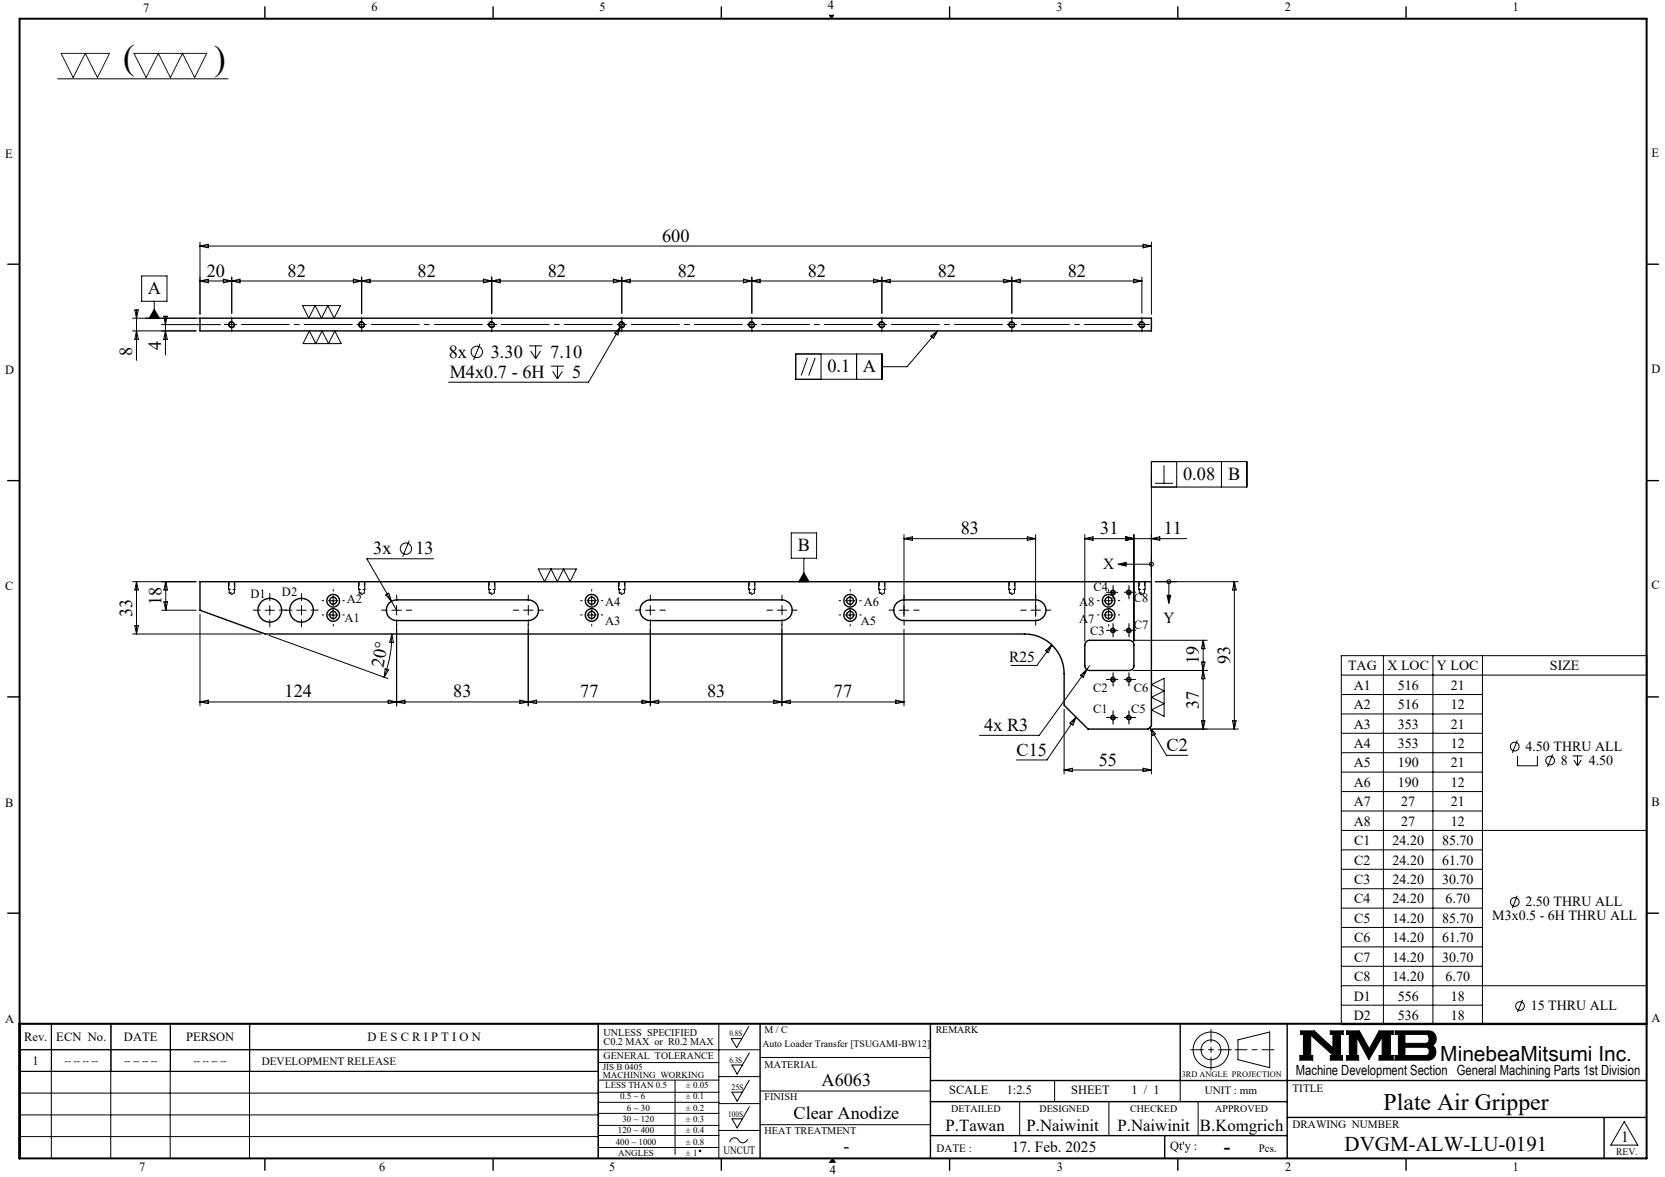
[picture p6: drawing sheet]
<svg xmlns="http://www.w3.org/2000/svg" width="420mm" height="297mm" viewBox="0 0 420 297" stroke-linecap="round" stroke-linejoin="round" font-family="sans-serif">
<g fill="none" stroke="#000" stroke-width=".25">
<path d="M14.5 19.9h43M209.2 3.8h1.1l-.6 .9zM34 78.2h.9l-.5 2.1zM34.4 78.2v12.7M35.7 69.6h6.4v6.4h-6.4zM38.9 78.1l1.3 2.2h-2.6zM38.9 76v4.3M41.3 79.8h.9l-.5 2.1zM41.7 79.8v9.7M50.4 70.9l2.1-.5v1zM50.4 70.9h172.1M50.4 61.1v18.2"/>
<path d="M50.4 62.1h240M50.4 62.1l2.1-.5v.9zM56.3 70.4l2.2 .5-2.2 .5zM58.5 69.9v9.2M58.5 70.9l2-.5v1zM76.3 77.1h9.6l-1.6 3.2-1.6-3.2-1.6 3.2-1.6-3.2-1.6 3.2zM89.1 70.4l2.1 .5-2.1 .5zM91.2 69.9v9.2M91.2 70.9l2.1-.5v1zM122 70.4l2 .5-2 .5zM124 69.9v9.2M124 70.9l2.2-.5v1z"/>
<path d="M154.7 70.4l4.3 1v-1l-4.3 1zM156.8 69.9v9.2M187.5 70.4l2.2 .5-2.2 .5zM189.7 69.9v9.2M189.7 70.9l2-.5v1zM220.3 70.4l2.2 .5-2.2 .5zM222.5 69.9v9.2M222.5 70.9h32.7M222.5 70.9l2-.4v.9zM253.2 70.5l2 .4-2 .5zM255.2 70.9h32.8M255.2 69.9v9.2"/>
<path d="M255.2 70.9l2.2-.5v1zM286 70.4l2 .5-2 .5zM288 69.9v9.2M288.4 61.6l2 .5-2 .4zM290.4 61.1v18.2M33.4 83.5h16.1M33.4 80.3h17M34.4 83.5l.5 2.1h-.9zM40.7 81.9h14.9M41.7 83.5l.5 2.1h-.9zM58.7 81.1a.81 .81 0 0 0-1 .6 .81 .81 0 0 0 .5 1 .81 .81 0 0 0 1-.6M78 83.5l1.7 3.2 1.5-3.2 1.7 3.2 1.6-3.2 1.5 3.2h-9.6z"/>
<path d="M90 81.9h2.4M91.2 80.7v2.4M91.4 81.1a.8 .8 0 0 0-.9 .6 .8 .8 0 0 0 .5 1 .8 .8 0 0 0 1-.6M121.1 86.7l-1.6 4.1M124.2 81.1a.8 .8 0 0 0-.9 .6 .8 .8 0 0 0 .5 1 .8 .8 0 0 0 1-.6M133.5 87.3h3.2M133.9 88.6l1.2 1.9M135.1 87.3v3.2M136.3 88.6l-1.2 1.9M139 92.4h3.3M139.4 93.7l1.2 1.9M140.6 92.4v3.2"/>
<path d="M141.9 93.7l-1.3 1.9M156.5 82.5l-8.1 13.9h-35.2M156.5 82.5l-.6 2-.8-.4zM157.1 81.1a.81 .81 0 0 0-1 .6 .81 .81 0 0 0 .5 1 .81 .81 0 0 0 1-.6M157.2 81.3l-.7 1.2M189.9 81.1a.81 .81 0 0 0-1 .6 .81 .81 0 0 0 .5 1 .81 .81 0 0 0 1-.6M200.7 89.3h21.8v6.4h-21.8zM203.7 90.3l-1.6 4.5M205.6 90.3l-1.6 4.5M207.1 89.3v6.4M216.1 89.3v6.4M222.6 81.1a.8 .8 0 0 0-.9 .6 .8 .8 0 0 0 .5 1 .8 .8 0 0 0 1-.6"/>
<path d="M234.8 84.8l1.7-1.3-1 1.9zM236.5 83.5l-7.7 9h-6.3M255.4 81.1a.8 .8 0 0 0-.9 .6 .8 .8 0 0 0 .5 1 .8 .8 0 0 0 1-.6M288.3 81.1a.8 .8 0 0 0-1 .6 .8 .8 0 0 0 .5 1 .8 .8 0 0 0 1-.6M293.6 117.4v4.6M296.8 116.5v6.4M308.1 116.5v6.4M103.2 136.4l-1.6 4.1M199.6 134.5h6.4v6.4h-6.4zM228 135.9h33.2M228 134.9v20.7M228 135.9l2.2-.4v.8z"/>
<path d="M259.2 135.5l2 .4-2 .4zM261.2 134.9v20.7M273.6 135.9h25.7M273.6 134.9v26.9M273.6 135.9l2.1-.4v.8zM284 135.5l2 .4-2 .4zM286 134.9v26.9M290.4 122.9h24.1v-6.4h-24.1v30.3M290.4 135.9l2.2-.4v.8zM291.4 122h4.5M33.4 146.8h16.1M33.4 160h32.5"/>
<path d="M34 157.9h.9l-.5 2.1zM34.4 146.8v13.2M34.4 146.8l.5 2.1h-.9zM40.8 154h8.7M41.3 151.9h1l-.5 2.1zM41.8 146.8l.5 2.1h-1zM41.8 146.8v7.2M50.4 155v23.1M57.6 146.8v2M59.2 146.8v2M66.9 154h2.4M68.1 152.8v2.4"/>
<path d="M74.9 154h2.4M76.1 152.8v2.4M82.8 155.2h2.4M82.8 151.6h2.4M84 150.4v2.4M84 154v2.4M90.5 146.8v2M92 146.8v2M97.3 150.1l.8-.4 .6 2zM98.8 160l.4 2.1h-.9zM98.8 160a32 32 0 0 1-1.9 10.9M98.8 154h2.4"/>
<path d="M100 157.6v20.5M100 152.8v2.4M109.4 141h-16.9l7.5 13M123.3 146.8v2M124.8 146.8v2M133.2 157.6v20.5M135.8 143.6h9.6l-1.6 3.2-1.6-3.2-1.6 3.2-1.6-3.2-1.6 3.2zM148.1 155.2h2.4M148.1 151.6h2.4M149.3 150.4v2.4M149.3 154v2.4M156 146.8v2"/>
<path d="M157.7 146.8v2M162.8 154h2.4M164 157.6v20.5M164 152.8v2.4M188.8 146.8v2M190.4 146.8v2M197.2 157.6v20.5M202.8 144.5l1.3 2.3h-2.6zM202.8 140.9v5.9M213.3 155.2h2.4M213.3 151.6h2.4M214.5 150.4v2.4"/>
<path d="M214.5 154v2.4M221.7 146.8v2M223.2 146.8v2M226.8 154h2.4M228 158.8v19.3M254.5 146.8v2M256 146.8v2M278.4 155.2h2.4M278.4 151.6h2.4M279.6 159.1h2.4M279.6 149.5h2.4M279.6 150.4v2.4"/>
<path d="M279.6 154v2.4M280.8 148.3v2.4M280.8 157.9v2.4M280.9 148.9a.61 .61 0 0 0-.7 .4 .61 .61 0 0 0 .4 .7 .61 .61 0 0 0 .7-.4M280.9 158.5a.6 .6 0 0 0-.7 .4 .6 .6 0 0 0 .4 .8 .6 .6 0 0 0 .7-.5M282 142.4l2.1-.5v.9zM284.1 142.4h6.3M284.9 148.9a.59 .59 0 0 0-.7 .4 .59 .59 0 0 0 .4 .7 .59 .59 0 0 0 .7-.4M284.9 158.5a.58 .58 0 0 0-.7 .4 .58 .58 0 0 0 .4 .7 .58 .58 0 0 0 .7-.4M287.2 146.8v2M288.9 146.8v2M291.4 146.8h21"/>
<path d="M294.4 150.2h.9l-.4 2.1zM294.9 146.8v3.4M311.4 146.8v37.2M311.4 146.8l.4 2.1h-.9zM50.4 177.1l2.1-.4v.8zM50.4 177.1h177.6M67.9 160.3l30 10.9M97.2 168.8l.8 .2-1.1 1.9zM97.9 176.7l2.1 .4-2.1 .4zM100 177.1l2.1-.4v.8zM131.1 176.7l2.1 .4-2.1 .4zM133.2 177.1l2.2-.4v.8z"/>
<path d="M162 176.7l2 .4-2 .4zM164 177.1l2.2-.4v.8zM195.2 176.7l2 .4-2 .4zM197.2 177.1l2.2-.4v.8zM226 176.7l2 .4-2 .4zM263.7 164.2l1.6-1.5-.9 2zM265.3 162.7l-3.8 5.2h-6.5M268.4 179v16.3M272.6 170.4l1.5-1.5-.8 2zM274.1 168.9l-12 16.7h-15M274.8 168l-.7 .9M279.6 171.4h2.4"/>
<path d="M280.8 170.2v2.4M280.8 179.9v2.4M280.9 170.9a.61 .61 0 0 0-.7 .4 .61 .61 0 0 0 .4 .7 .61 .61 0 0 0 .7-.4M284.9 170.9a.59 .59 0 0 0-.7 .4 .59 .59 0 0 0 .4 .7 .59 .59 0 0 0 .7-.4M285.9 169.2h18.6M285.9 161.6h18.6M290.4 172.8l3.3-1.6v9.6l-3.3-1.7 3.3-1.6-3.3-1.5 3.3-1.7zM303.1 167.1h.9l-.5 2.1zM303.5 161.6v22.4M303.5 169.2l.5 2.1h-.9zM303.5 161.6l.5 2.1h-.9zM338.3 165.4h77.1v93.1h-77.1z"/>
<path d="M338.3 175.3h35.6M338.3 170.4h77.1M349 165.4v93.1M361.5 165.4v93.1M373.9 165.4v93.1M268.4 194.3h22M268.4 194.3l2.1-.5v.9zM269.9 182.5l1.5-1.5-.7 2zM271.4 181l-7.3 10.8h-7.7M279.6 181.1h2.4M280.9 180.5a.61 .61 0 0 0-.7 .4 .61 .61 0 0 0 .4 .7 .61 .61 0 0 0 .7-.4M284.9 180.5a.59 .59 0 0 0-.7 .4 .59 .59 0 0 0 .4 .7 .59 .59 0 0 0 .7-.4"/>
<path d="M288.4 193.8l2 .5-2 .4zM290.1 183.6l1.4 1.6-.8 .4zM290.1 183.6l4.2 7h5.3M290.4 184.2v11.1M303.1 181.9h.9l-.5 2.1zM310.9 181.9h.9l-.4 2.1zM312.4 184h-21.7M338.3 180.2h35.6M338.3 185h35.6M338.3 189.9h35.6M338.3 194.8h35.6M338.3 199.7h35.6"/>
<path d="M382.7 186.8l-1.2 3.2M382.8 190.7v2.5h5v-2.5M391.7 190.4l-1.3 3.1M396.7 190.7h2.5M397 191.8l.9 1.4M397.9 190.7v2.5M398.9 191.8l-1 1.4M338.3 204.6h35.6M338.3 209.5h77.1M338.3 214.5h35.6M338.3 219.4h35.6M338.3 224.3h35.6"/>
<path d="M338.3 229.2h35.6M338.3 234h35.6M338.3 238.9h35.6M382.7 226l-1.2 3.2M12.9 258.3v34M13 258.3v12M27.9 258.3v34M28 258.3v12M42.9 258.3v34M43 258.3v12M62.9 258.3v34M63 258.3v12"/>
<path d="M150.9 258.3v34M181.3 258.3v34M188.9 259l-3.1 5.4-1.3-2.3h2.6M338.3 243.8h35.6M338.3 248.7h77.1M338.3 253.6h35.6M384.1 252.3l-1.3 3.1M4.9 264.9h186.8M4.9 275.8h146M5 270.3v-12h146v12l-146.1 .1M5 264.9h146M150.9 278.2h30.4"/>
<path d="M150.9 275.6h30.4M150.9 272.6h30.4M150.9 268.1h30.4M170.3 272.6v18.7M181.3 271.7h10.4M181.3 278.5h10.4M189 279.3l-3.1 5.3-1.3-2.3h2.7M189 265.7l-3.1 5.3-1.3-2.3h2.7M189 272.6l-3.1 5.3-1.3-2.3h2.7M191.7 266.8h43M191.7 275.3h43M257.2 278v8.6"/>
<path d="M266 272.7v5.3M279.7 278v8.6M297.7 272.7v5.3M302.2 278v8.6M312.3 262.4l8-2v9l-8-2zM328 260.1h3.5l4.7 4.3v-3.4h-.6v-.9h3.2v.9h-.7v5.3h.5v1.2h-3v-1.2h.7l-5.7-5.1v5.1h.6v1.2h-3.3v-1.2h.9v-5.3h-.8zM339.7 260.1h3.2l2.5 4.6 2.5-4.6h3.5v.9h-.7v5.3h.7v1.2h-3.5v-1.2h.8v-4.6l-3.4 5.7-3-5.7v4.6h.4v1.2h-3v-1.2h.7v-5.3h-.7zM351.9 260.1h8.4a1.97 1.97 0 0 1 1.9 1.5 1.97 1.97 0 0 1-.9 2.2 2.03 2.03 0 0 1 .8 2.2 2.03 2.03 0 0 1-1.8 1.5h-8.4v-1.2h.8v-5.3h-.8zM354.4 261h5.4l.6 .5v1.2l-.4 .5-.3 .1h-5.3zM354.4 264.3h5.4l.6 .4 .1 1a.79 .79 0 0 1-.8 .6h-5.3zM4.9 281.3h146M4.9 286.8h146"/>
<path d="M150.9 280.9h30.4M150.9 286.5h30.4M150.9 284h30.4M150.9 289.6h30.4M181.3 285.3h10.4M188.6 287.4a1.29 1.29 0 0 1-1.2 1 1.29 1.29 0 0 1-1.3-.9 1.14 1.14 0 0 0-1.3-.3 1.14 1.14 0 0 0-.7 1.1M191.7 283.8h43M210 292.3l.7 1M409.7 283l3.4 6h-6.8z"/>
<circle cx="120.3" cy="88.8" r="1.43"/>
<circle cx="102.4" cy="138.4" r="1.43"/>
<circle cx="290.4" cy="142.4" r=".5"/>
<circle cx="294.9" cy="146.8" r=".5"/>
<circle cx="382.1" cy="188.4" r="1.09"/>
<circle cx="391" cy="191.9" r="1.09"/>
<circle cx="382.1" cy="227.6" r="1.09"/>
<circle cx="383.4" cy="253.9" r="1.08"/>
<circle cx="305.5" cy="264.9" r="2.51"/>
<circle cx="305.5" cy="264.9" r="4.5"/>
<circle cx="176.6" cy="290.4" r=".2"/>
</g>
<path d="M311.6 264.9h9.7" fill="none" stroke="#000" stroke-width=".25" stroke-dasharray="15.2 1.3 1.3 1.3" stroke-dashoffset="12.3"/>
<path d="M305.5 259.8v10.2M300.4 264.9h10.2" fill="none" stroke="#000" stroke-width=".25" stroke-dasharray="15.2 1.3 1.3 1.3" stroke-dashoffset="12"/>
<g fill="none" stroke="#000" stroke-width=".35">
<path d="M66.8 1.7v3M124.4 1.7v3M182 1.7v3M239.5 1.7v3M297.1 1.7v3M354.7 1.7v3M1.9 66.7h3M415.4 66.7h3M50.4 80.3h240v3.2h-240zM1.9 121.3h3M415.4 121.3h3M50.4 146.8h240v36.4l-.8 .8h-15.1l-6.1-6v-8a10 10 0 0 0-10-10h-191.5l-16.5-6z"/>
<path d="M98.3 152l1.1-.6h.6h33.2a2.61 2.61 0 0 1 2.6 2.6 2.61 2.61 0 0 1-2.6 2.6h-33.2a2.61 2.61 0 0 1-2.4-1.7 2.61 2.61 0 0 1 .7-2.9zM162.3 152l1.1-.6h.6h33.2a2.61 2.61 0 0 1 2.6 2.6 2.61 2.61 0 0 1-2.6 2.6h-33.2a2.61 2.61 0 0 1-2.4-1.7 2.61 2.61 0 0 1 .7-2.9zM226.3 152l1.1-.6h.6h33.2a2.61 2.61 0 0 1 2.7 2.6 2.61 2.61 0 0 1-2.7 2.6h-33.2a2.61 2.61 0 0 1-2.4-1.7 2.61 2.61 0 0 1 .7-2.9zM1.9 175.9h3M274 161.9l.8-.3h10a1.2 1.2 0 0 1 1.2 1.2v5.2a1.2 1.2 0 0 1-1.2 1.2h-10a1.2 1.2 0 0 1-1.2-1.2v-5.2zM415.4 175.9h3M1.9 230.4h3M415.4 230.4h3M150.9 258.3v34M191.7 258.3v34M234.7 258.3v34M297.7 258.3v14.4"/>
<path d="M324.7 258.3v34M234.7 272.7h180.7M234.7 278h90M66.8 292.3v3M124.4 292.3v3M182 292.3v3M234.7 286.6h90M239.5 292.3v3M293.8 286.6v5.7M297.1 292.3v3M324.7 282h90.7M354.7 292.3v3"/>
<path d="M404.6 282v10.3"/>
<circle cx="58.4" cy="81.9" r=".67"/>
<circle cx="91.2" cy="81.9" r=".67"/>
<circle cx="124" cy="81.9" r=".66"/>
<circle cx="156.8" cy="81.9" r=".66"/>
<circle cx="189.6" cy="81.9" r=".67"/>
<circle cx="222.4" cy="81.9" r=".67"/>
<circle cx="255.3" cy="81.9" r=".67"/>
<circle cx="288" cy="81.9" r=".66"/>
<circle cx="68.1" cy="154" r="3"/>
<circle cx="76.1" cy="154" r="3"/>
<circle cx="84" cy="155.2" r=".9"/>
<circle cx="84" cy="151.6" r=".9"/>
<circle cx="84" cy="155.2" r="1.6"/>
<circle cx="84" cy="151.6" r="1.6"/>
<circle cx="149.2" cy="155.2" r="1.6"/>
<circle cx="149.2" cy="151.6" r="1.6"/>
<circle cx="149.2" cy="155.2" r=".91"/>
<circle cx="149.2" cy="151.6" r=".91"/>
<circle cx="214.4" cy="155.2" r="1.6"/>
<circle cx="214.4" cy="151.6" r="1.6"/>
<circle cx="214.4" cy="155.2" r=".91"/>
<circle cx="214.4" cy="151.6" r=".91"/>
<circle cx="279.6" cy="155.2" r=".91"/>
<circle cx="279.6" cy="151.6" r=".91"/>
<circle cx="279.6" cy="151.6" r="1.59"/>
<circle cx="279.6" cy="155.2" r="1.59"/>
<circle cx="280.8" cy="149.5" r=".5"/>
<circle cx="280.8" cy="159.1" r=".5"/>
<circle cx="284.8" cy="149.5" r=".5"/>
<circle cx="284.8" cy="159.1" r=".5"/>
<circle cx="280.8" cy="171.5" r=".51"/>
<circle cx="284.8" cy="171.5" r=".51"/>
<circle cx="280.8" cy="181.1" r=".5"/>
<circle cx="284.8" cy="181.1" r=".5"/>
</g>
<path d="M4.9 4.7h410.5v287.6h-410.5zM4.9 258.3h410.5" fill="none" stroke="#000" stroke-width=".5"/>
<path d="M210 292.3l-.7 1h1.4" fill="none" stroke="#00f" stroke-width=".25"/>
<g fill="#000">
<path d="M210 292.3l.7 1h-1.4z"/>
<path d="M209.2 3.8l.5 .9 .6-.9zM328 260.1v.9h.8v5.3h-.9v1.2h3.3v-1.2h-.6v-5.1l5.7 5.1h-.7v1.2h3v-1.2h-.5v-5.3h.7v-.9h-3.2v.9h.6v3.4l-4.7-4.3zM351.9 260.1v.9h.8v5.3h-.8v1.2h8.6l.7-.2 .6-.5 .4-.8v-.8l-.3-.8-.6-.6 .8-.8 .2-1.3-.5-.9-.5-.5-.6-.2zM354.4 264.3h5.4l.6 .4 .1 1-.6 .6h-5.5zM354.4 261l5.5 .1 .5 .5v1.1l-.3 .5-.3 .1h-5.4zM339.7 260.1v.9h.7v5.3h-.7v1.2h3v-1.2h-.4v-4.6l3 5.7 3.4-5.7v4.6h-.8v1.2h3.5v-1.2h-.7v-5.3h.7v-.9h-3.5l-2.5 4.6-2.5-4.6z" fill-rule="evenodd"/>
</g>
<path d="M15.4 13.5h12.2l-3 6.1-3.1-6.1-3 6.1zM33.8 13.5h18.3l-3 6.1-3.1-6.1-3 6.1-3.1-6.1-3 6.1z" fill="none" stroke="#191924" stroke-width=".25"/>
<g fill="none" stroke="#000" stroke-width=".25" stroke-dasharray="15.2 1.3 1.3 1.3">
<path d="M57.3 81.9h-.7M58.5 81.9v-1.2M58.5 81.9h-1.2M58.5 81.9v1.2M58.5 81.9h1.2M58.5 80.7v-.7M58.5 83.1v.6M91.3 80.7v-.7M91.3 83.1v.6M124.1 81.9v-1.2M124.1 81.9h-1.2M124.1 81.9v1.2"/>
<path d="M124.1 81.9h1.2M124.1 80.7v-.7M124.1 83.1v.6M156.9 81.9v-1.2M156.9 81.9h-1.2M156.9 81.9v1.2M156.9 81.9h1.2M156.9 80.7v-.7M156.9 83.1v.6M189.7 81.9v-1.2M189.7 81.9h-1.2M189.7 81.9v1.2"/>
<path d="M189.7 81.9h1.2M189.7 80.7v-.7M189.7 83.1v.6M222.5 81.9v-1.2M222.5 81.9h-1.2M222.5 81.9v1.2M222.5 81.9h1.2M222.5 80.7v-.7M222.5 83.1v.6M255.3 81.9v-1.2M255.3 81.9h-1.2M255.3 81.9v1.2"/>
<path d="M255.3 81.9h1.2M255.3 80.7v-.7M255.3 83.1v.6M288.1 81.9v-1.2M288.1 81.9h-1.2M288.1 81.9v1.2M288.1 81.9h1.2M288.1 80.7v-.7M288.1 83.1v.6M289.3 81.9h.6M65.7 154h-1.8M68.1 151.6v-1.8"/>
<path d="M68.1 156.4v1.8M70.5 154h1.8M73.7 154h-1.8M76.1 151.6v-1.8M76.1 156.4v1.8M78.5 154h1.8M81.7 155.2h-.4M81.7 151.6h-.4M84.1 152.8v-.4M84.1 157.6v.4M84.1 149.2v-.4M84.1 154v.4"/>
<path d="M86.5 155.2h.4M86.5 151.6h.4M97.7 154h-1.4M100.1 151.6v-1.4M100.1 156.4v1.4M102.5 154h1.4M130.9 154h-1.4M133.3 154h1.2M133.3 154v-1.2M133.3 154h-1.2M133.3 154v1.2M133.3 151.6v-1.4"/>
<path d="M133.3 156.4v1.4M135.7 154h1.4M146.9 155.2h-.4M146.9 151.6h-.4M149.3 152.8v-.4M149.3 157.6v.4M149.3 149.2v-.4M149.3 154v.4M151.7 155.2h.4M151.7 151.6h.4M161.7 154h-1.4M164.1 151.6v-1.4"/>
<path d="M164.1 156.4v1.4M166.5 154h1.4M194.9 154h-1.4M197.3 154h1.2M197.3 154v-1.2M197.3 154h-1.2M197.3 154v1.2M197.3 151.6v-1.4M197.3 156.4v1.4M199.7 154h1.4M212.1 155.2h-.4M212.1 151.6h-.4"/>
<path d="M214.5 152.8v-.4M214.5 157.6v.4M214.5 149.2v-.4M214.5 154v.4M216.9 155.2h.4M216.9 151.6h.4M225.7 154h-1.4M228.1 151.6v-1.4M228.1 156.4v1.4M230.5 154h1.4M258.9 154h-1.4M261.3 154h1.2"/>
<path d="M261.3 154v-1.2M261.3 154h-1.2M261.3 154v1.2M261.3 151.6v-1.4M261.3 156.4v1.4M263.7 154h1.4M277.3 155.2h-.4M277.3 151.6h-.4M279.6 159h-.5M279.6 149.4h-.5M279.7 152.8v-.4M279.7 157.6v.4"/>
<path d="M279.7 149.2v-.4M279.7 154v.4M280.8 157.8v-.5M280.8 148.2v-.5M280.8 150.6v.5M282.1 155.2h.4M282.1 151.6h.4M284.8 159v-1.2M284.8 159h-1.2M284.8 159v1.2M284.8 159h1.2M284.8 157.8v-.5"/>
<path d="M284.8 149.4v-1.2M284.8 149.4h-1.2M284.8 149.4v1.2M284.8 149.4h1.2M284.8 148.2v-.5M284.8 150.6v.5M286 159h.5M286 149.4h.5M279.6 171.4h-.5M280.8 160.2v.5M280.8 179.8v-.5M280.8 170.2v-.5"/>
<path d="M280.8 172.6v.5M284.8 160.2v.5M284.8 179.8v-.5M284.8 171.4v-1.2M284.8 171.4h-1.2M284.8 171.4v1.2M284.8 171.4h1.2M284.8 170.2v-.5M284.8 172.6v.5M286 171.4h.5M279.6 181h-.5M280.8 182.2v.5"/>
<path d="M284.8 181v-1.2M284.8 181h-1.2M284.8 181v1.2M284.8 181h1.2M284.8 182.2v.5M286 181h.5"/>
</g>
<path d="M60.9 81.9h28M93.7 81.9h28M126.5 81.9h28M159.3 81.9h28M192.1 81.9h28M224.9 81.9h28M257.7 81.9h28" fill="none" stroke="#000" stroke-width=".25" stroke-dasharray="15.2 1.3 1.3 1.3" stroke-dashoffset="3.1"/>
<path d="M57.7 148.8h1.6M90.5 148.8h1.6M123.3 148.8h1.6M156.1 148.8h1.6M188.9 148.8h1.6M221.7 148.8h1.6M254.5 148.8h1.6M287.3 148.8h1.6" fill="none" stroke="#000" stroke-width=".25" stroke-dasharray="1.3 .6" stroke-dashoffset=".8"/>
<g fill="#000">
<path d="M202.8 144.5l1.3 2.3h-2.6zM38.9 78.1l1.3 2.2h-2.6z"/>
<path d="M282 142.4l2.1-.5v.9zM294.4 150.2h.9l-.4 2.1z"/>
</g>
<path d="M57.8 149.6h1.3M90.6 149.6h1.3M123.4 149.6h1.3M156.2 149.6h1.3M189 149.6h1.3M221.8 149.6h1.3M254.6 149.6h1.3M287.4 149.6h1.3" fill="none" stroke="#000" stroke-width=".25" stroke-dasharray="1.3 .6" stroke-dashoffset=".7"/>
<g fill="none" stroke="#000" stroke-width=".25" stroke-dasharray="1.3 .6" stroke-dashoffset=".4">
<path d="M57.8 149.6l.7 .4M58.5 150l.6-.4M90.6 149.6l.7 .4M91.3 150l.6-.4M123.4 149.6l.7 .4M124.1 150l.6-.4M156.2 149.6l.7 .4M156.9 150l.6-.4M189 149.6l.7 .4M189.7 150l.6-.4M221.8 149.6l.7 .4M222.5 150l.6-.4"/>
<path d="M254.6 149.6l.7 .4M255.3 150l.6-.4M287.4 149.6l.7 .4M288.1 150l.6-.4"/>
</g>
<g fill="none" stroke="#000" stroke-width=".25" stroke-dasharray="1.3 .6" stroke-dashoffset=".2">
<path d="M57.8 146.8v2.8M59.1 149.6v-2.8M90.6 146.8v2.8M91.9 149.6v-2.8M123.4 146.8v2.8M124.7 149.6v-2.8M156.2 146.8v2.8M157.5 149.6v-2.8M189 146.8v2.8M190.3 149.6v-2.8M221.8 146.8v2.8M223.1 149.6v-2.8"/>
<path d="M254.6 146.8v2.8M255.9 149.6v-2.8M287.4 146.8v2.8M288.7 149.6v-2.8"/>
</g>
<g font-size="8.8">
<text x="31.1" y="17.4">(</text>
<text x="54" y="17.6">)</text>
</g>
<text font-size="6" x="349" y="280">Plate Air Gripper</text>
<g font-size="5.3">
<text x="363.3" y="267.7">MinebeaMitsumi Inc.</text>
<text x="339.2" y="290.4">DVGM-ALW-LU-0191</text>
</g>
<text font-size="4.9" x="308.8" y="290.9">-</text>
<g font-size="4.6">
<text x="167" y="61">600</text>
<text x="52.2" y="69.8">20</text>
<text x="72.6" y="69.8">82</text>
<text x="105.4" y="69.8">82</text>
<text x="138.2" y="69.8">82</text>
<text x="171" y="69.8">82</text>
<text x="203.8" y="69.8">82</text>
<text x="236.6" y="69.8">82</text>
<text x="269.4" y="69.8">82</text>
<text x="37.3" y="74.3">A</text>
<text x="33.4" y="89.8" transform="rotate(-90 33.4 89.8)">8</text>
<text x="40.7" y="88.4" transform="rotate(-90 40.7 88.4)">4</text>
<text x="113.2" y="90.2">8x</text>
<text x="113.4" y="95.3">M4x0.7 - 6H</text>
<text x="123.8" y="90.2">3.30</text>
<text x="138.8" y="90.2">7.10</text>
<text x="144.3" y="95.3">5</text>
<text x="208.7" y="94">0.1</text>
<text x="217.6" y="94">A</text>
<text x="298.5" y="121.1">0.08</text>
<text x="309.8" y="121.1">B</text>
<text x="242.4" y="134.8">83</text>
<text x="277.6" y="134.8">31</text>
<text x="293.6" y="134.8">11</text>
<text x="94.2" y="139.9">3x</text>
<text x="104.8" y="139.9">13</text>
<text x="201.3" y="139.1">B</text>
<text x="33.4" y="155.7" transform="rotate(-90 33.4 155.7)">33</text>
<text x="40.7" y="152.7" transform="rotate(-90 40.7 152.7)">18</text>
<text x="302.4" y="167.7" transform="rotate(-90 302.4 167.7)">19</text>
<text x="310.3" y="167.7" transform="rotate(-90 310.3 167.7)">93</text>
<text x="96.7" y="168.5" transform="rotate(-80 96.7 168.5)">20°</text>
<text x="71.8" y="176">124</text>
<text x="114.4" y="176">83</text>
<text x="146.4" y="176">77</text>
<text x="178.4" y="176">83</text>
<text x="210.4" y="176">77</text>
<text x="302.4" y="178.9" transform="rotate(-90 302.4 178.9)">37</text>
<text x="248.3" y="184.5">4x R3</text>
<text x="256.4" y="190.7">C15</text>
<text x="294.3" y="189.5">C2</text>
<text x="277.2" y="193.2">55</text>
<text x="207.3" y="274.1">A6063</text>
<text x="200.2" y="282.4">Clear Anodize</text>
<text x="212.7" y="290.6">-</text>
</g>
<g font-size="4.2">
<text x="238.5" y="285.5">P.Tawan</text>
<text x="258.9" y="285.5">P.Naiwinit</text>
<text x="281.9" y="285.5">P.Naiwinit</text>
<text x="302.7" y="285.5">B.Komgrich</text>
</g>
<g font-size="3.9">
<text x="278.3" y="143.6">X</text>
<text x="293.5" y="157.2">Y</text>
<text x="254.6" y="166.9">R25</text>
<text x="255.2" y="290.6">17. Feb. 2025</text>
<text x="408.9" y="288.2">1</text>
</g>
<g font-size="3.5">
<text x="340.1" y="169.2">TAG</text>
<text x="350" y="169.2">X LOC</text>
<text x="362.5" y="169.2">Y LOC</text>
<text x="391" y="169.2">SIZE</text>
<text x="341.5" y="174.1">A1</text>
<text x="341.5" y="178.9">A2</text>
<text x="352.6" y="174.1">516</text>
<text x="352.6" y="178.9">516</text>
<text x="366" y="174.1">21</text>
<text x="366" y="178.9">12</text>
<text x="341.5" y="183.8">A3</text>
<text x="352.6" y="183.8">353</text>
<text x="366" y="183.8">21</text>
<text x="341.5" y="188.7">A4</text>
<text x="352.6" y="188.7">353</text>
<text x="366" y="188.7">12</text>
<text x="384.8" y="189.5">4.50 THRU ALL</text>
<text x="341.5" y="193.7">A5</text>
<text x="352.6" y="193.7">190</text>
<text x="366" y="193.7">21</text>
<text x="393.7" y="193">8</text>
<text x="400.8" y="193">4.50</text>
<text x="341.5" y="198.6">A6</text>
<text x="341.5" y="203.5">A7</text>
<text x="352.6" y="198.6">190</text>
<text x="353.5" y="203.5">27</text>
<text x="366" y="198.6">12</text>
<text x="366" y="203.5">21</text>
<text x="341.5" y="208.4">A8</text>
<text x="353.5" y="208.4">27</text>
<text x="366" y="208.4">12</text>
<text x="341.6" y="213.3">C1</text>
<text x="351.3" y="213.3">24.20</text>
<text x="363.8" y="213.3">85.70</text>
<text x="341.6" y="218.1">C2</text>
<text x="351.3" y="218.1">24.20</text>
<text x="363.8" y="218.1">61.70</text>
<text x="341.6" y="223">C3</text>
<text x="341.6" y="227.9">C4</text>
<text x="351.3" y="223">24.20</text>
<text x="351.3" y="227.9">24.20</text>
<text x="363.8" y="223">30.70</text>
<text x="364.6" y="227.9">6.70</text>
<text x="341.6" y="232.9">C5</text>
<text x="351.3" y="232.9">14.20</text>
<text x="363.8" y="232.9">85.70</text>
<text x="376.4" y="232.2">M3x0.5 - 6H THRU ALL</text>
<text x="384.8" y="228.7">2.50 THRU ALL</text>
<text x="341.6" y="237.8">C6</text>
<text x="351.3" y="237.8">14.20</text>
<text x="363.8" y="237.8">61.70</text>
<text x="341.6" y="242.7">C7</text>
<text x="351.3" y="242.7">14.20</text>
<text x="363.8" y="242.7">30.70</text>
<text x="341.6" y="247.6">C8</text>
<text x="351.3" y="247.6">14.20</text>
<text x="364.6" y="247.6">6.70</text>
<text x="341.5" y="252.5">D1</text>
<text x="341.5" y="257.4">D2</text>
<text x="352.6" y="252.5">556</text>
<text x="352.6" y="257.4">536</text>
<text x="366" y="252.5">18</text>
<text x="366" y="257.4">18</text>
<text x="386.1" y="255">15 THRU ALL</text>
<text x="326.9" y="271.4">Machine Development Section General Machining Parts 1st Division</text>
</g>
<g font-size="3.2">
<text x="36.1" y="2.9">7</text>
<text x="93.7" y="2.8">6</text>
<text x="151.3" y="2.8">5</text>
<text x="208.8" y="2.2">4</text>
<text x="266.5" y="2.8">3</text>
<text x="324.1" y="2.8">2</text>
<text x="381.6" y="2.8">1</text>
<text x="1.3" y="39.8">E</text>
<text x="416.6" y="39.5">E</text>
<text x="1.3" y="94.3">D</text>
<text x="416.6" y="94.1">D</text>
<text x="1.3" y="148.9">C</text>
<text x="275.8" y="149.2">C4</text>
<text x="416.6" y="148.7">C</text>
<text x="63.2" y="150.9">D1</text>
<text x="71.1" y="150.3">D2</text>
<text x="87.5" y="152.1">A2</text>
<text x="152.7" y="152.9">A4</text>
<text x="217.9" y="152.9">A6</text>
<text x="272.2" y="152.9">A8</text>
<text x="286" y="152">C8</text>
<text x="86.9" y="157">A1</text>
<text x="152.7" y="157.8">A3</text>
<text x="217.1" y="157.8">A5</text>
<text x="272.2" y="157.2">A7</text>
<text x="275" y="160.2">C3</text>
<text x="286" y="158.6">C7</text>
<text x="275.7" y="179.9">C1</text>
<text x="275.7" y="174.5">C2</text>
<text x="285.3" y="179.9">C5</text>
<text x="286" y="174.5">C6</text>
<text x="1.3" y="203.6">B</text>
<text x="416.6" y="203.3">B</text>
<text x="416.6" y="258">A</text>
<text x="1.3" y="258.1">A</text>
<text x="6.1" y="262.7">Rev.</text>
<text x="14.2" y="262.7">ECN No.</text>
<text x="31.3" y="262.7">DATE</text>
<text x="46.9" y="262.7">PERSON</text>
<text x="92.7" y="262.7">D E S C R I P T I O N</text>
<text x="8.2" y="268.7">1</text>
<text x="239.4" y="276.2">SCALE</text>
<text x="254" y="276.2">1:2.5</text>
<text x="270.2" y="276.2">SHEET</text>
<text x="285.4" y="276.2">1 / 1</text>
<text x="295.2" y="290.1">Qt'y :</text>
<text x="35.1" y="295.5">7</text>
<text x="95.7" y="295.6">6</text>
<text x="153.6" y="295.6">5</text>
<text x="209.3" y="296.3">4</text>
<text x="266.6" y="295.6">3</text>
<text x="324.2" y="295.6">2</text>
<text x="381.6" y="295.6">1</text>
</g>
<g font-size="2.8">
<text x="66" y="268.6">DEVELOPMENT RELEASE</text>
<text x="326" y="275.4">TITLE</text>
<text x="303.9" y="276.2">UNIT : mm</text>
<text x="326" y="284.7">DRAWING NUMBER</text>
<text x="182.5" y="291.2">UNCUT</text>
<text x="236.3" y="290.7">DATE :</text>
<text x="317.6" y="290.6">Pcs.</text>
</g>
<g font-size="2.6">
<text x="152.2" y="261.3">UNLESS SPECIFIED</text>
<text x="152.2" y="263.7">C0.2 MAX or R0.2 MAX</text>
<text x="192.9" y="269.4">MATERIAL</text>
<text x="192.9" y="277.7">FINISH</text>
<text x="192.9" y="286.3">HEAT TREATMENT</text>
</g>
<g font-size="2.5">
<text x="192.9" y="260.7">M / C</text>
<text x="236" y="260.7">REMARK</text>
<text x="16.3" y="268.5">-- -- -- --</text>
<text x="31.3" y="268.5">-- -- -- --</text>
<text x="48.8" y="268.5">-- -- -- --</text>
<text x="152.3" y="267.3">GENERAL TOLERANCE</text>
<text x="192.3" y="264.2">Auto Loader Transfer [TSUGAMI-BW12]</text>
<text x="239.9" y="280.5">DETAILED</text>
<text x="262.2" y="280.5">DESIGNED</text>
<text x="285.1" y="280.5">CHECKED</text>
<text x="306.6" y="280.5">APPROVED</text>
<text x="407.7" y="291.5">REV.</text>
</g>
<g font-size="2.3">
<text x="152.1" y="270">JIS B 0405</text>
<text x="152.1" y="272.1">MACHINING WORKING</text>
<text x="152.7" y="274.6">LESS THAN 0.5</text>
<text x="173" y="274.6">± 0.05</text>
<text x="156.4" y="277.4">0.5 ~ 6</text>
<text x="158.1" y="280.3">6 ~ 30</text>
<text x="173" y="277.4">± 0.1</text>
<text x="173" y="280.3">± 0.2</text>
<text x="155.9" y="286">120 ~ 400</text>
<text x="157" y="283.2">30 ~ 120</text>
<text x="173" y="283.2">± 0.3</text>
<text x="173" y="286">± 0.4</text>
<text x="155.3" y="288.9">400 ~ 1000</text>
<text x="155.9" y="291.7">ANGLES</text>
<text x="173" y="288.9">± 0.8</text>
<text x="173" y="291.7">± 1</text>
</g>
<g font-size="2.1">
<text x="184" y="261.5">0.8S</text>
<text x="184" y="268.1">6.3S</text>
<text x="184.5" y="275">25S</text>
<text x="298.1" y="271.8">3RD ANGLE PROJECTION</text>
<text x="183.7" y="281.9">100S</text>
</g>
</svg>
